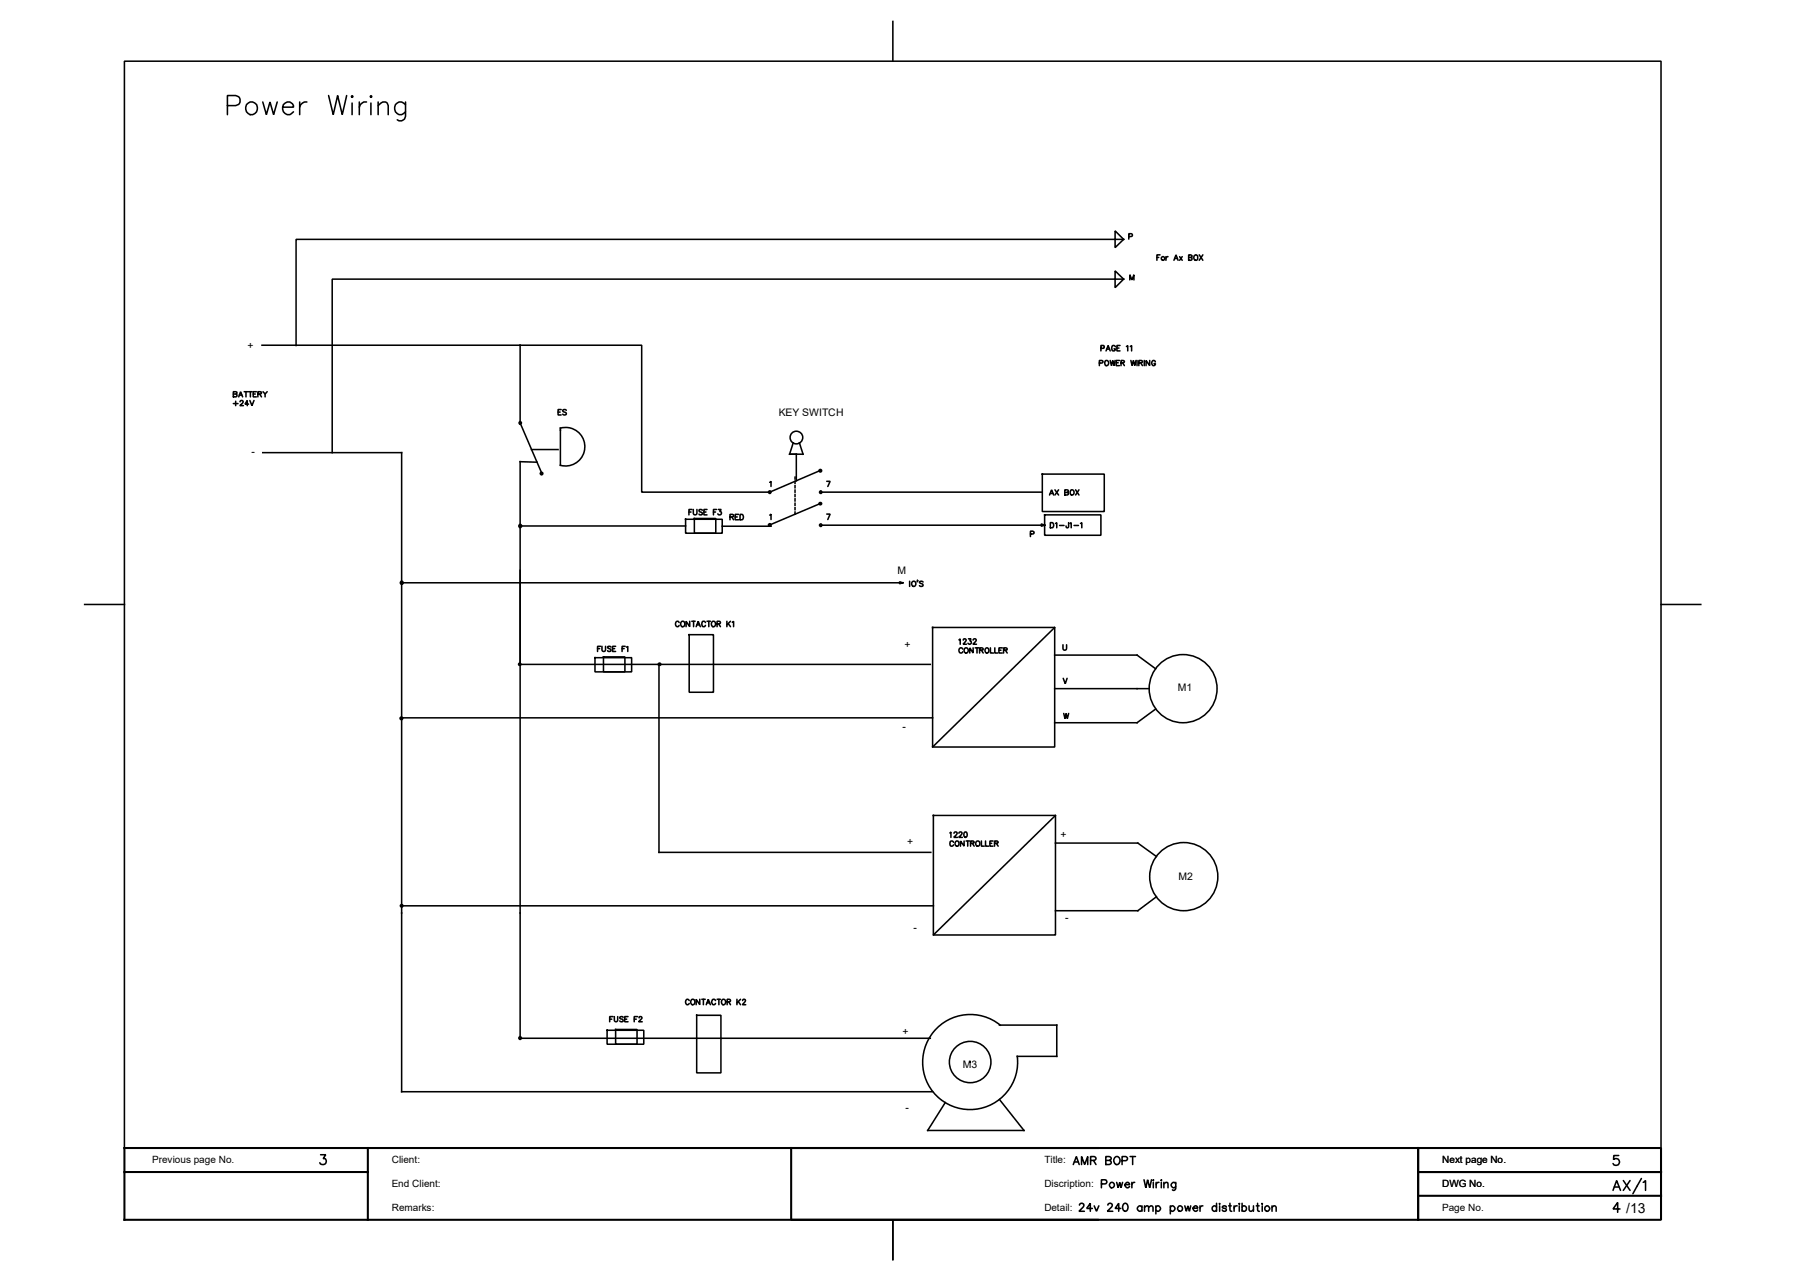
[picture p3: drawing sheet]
<svg xmlns="http://www.w3.org/2000/svg" width="297mm" height="210mm" viewBox="0 0 297 210" stroke-linecap="round" stroke-linejoin="round" font-family="sans-serif">
<g fill="none" stroke="#000" stroke-width=".25">
<path d="M20.4 10h252v178.2h-252zM37.3 17.3h1.4l.4-.2a.83 .83 0 0 0 .3-.8 .83 .83 0 0 0-.7-.6h-1.4v3.1M40.4 17.1a1 1 0 0 1 1.4-.2 1 1 0 0 1 .3 1.4 1 1 0 0 1-1.4 .3 1.18 1.18 0 0 1-.3-1.5zM43.1 16.7l.6 2.1 .6-2.1 .6 2.1 .6-2.1M46.4 17.6h1.7a.89 .89 0 0 0-.9-.9 .89 .89 0 0 0-.8 .9 .98 .98 0 0 0 .5 1.1 .98 .98 0 0 0 1.2-.4M49.1 16.7v2.1M50.3 16.7a1.08 1.08 0 0 0-1.2 .9M53.9 15.7l.8 3.1 .7-3.1 .7 3.1 .8-3.1M57.7 15.7l.2 .1-.2 .2-.1-.2zM57.7 16.9v1.9M58.9 16.7v2.1M60.1 16.7a1.08 1.08 0 0 0-1.2 .9"/>
<path d="M60.8 15.7l.2 .1-.2 .2-.1-.2zM60.8 16.9v1.9M62 17.3l.8-.6h.4l.3 .2 .2 .4v1.5M62 16.7v2.1M66.5 16.7v2.4a.86 .86 0 0 1-1.3 .5M66.5 17.1a1.04 1.04 0 0 0-1.8 .3 1.04 1.04 0 0 0 1.2 1.4l.6-.5M146.4 3.5v6.5M182.9 37.8l1.4 1.4-1.4 1.4zM184.3 39.2h-135.7v17.4M185.1 38.8l.5-.1 .1-.3-.6-.1v.9M43 56.6h42.3M85.3 56.6h19.9v24.1h21l8.3-3.6"/>
<path d="M85.3 56.6v13M180.3 59.5h.5l.1-.3-.6-.1v.8M180.6 57.1h.5v-.4l-.5-.1v.9M181.2 59.2l.1-.1a.39 .39 0 0 1 .5 .4 .39 .39 0 0 1-.6 .3zM181.4 57.5l.3-.9 .4 .9M181.5 57.2h.4M182.1 59.1l.2 .8 .2-.8 .2 .8 .2-.8M182.9 44.4l1.4 1.4-1.4 1.4zM182.9 56.9a.3 .3 0 0 0-.3-.3 .3 .3 0 0 0-.3 .4v.2a.3 .3 0 0 0 .3 .3 .3 .3 0 0 0 .3-.3h-.2M183 59.5h.4M183.2 57.1h.3M183.6 59.1h-.6v.8h.6"/>
<path d="M183.7 56.6h-.5v.9h.5M183.9 59.5l.4-.1 .1-.2-.5-.1v.8M184.1 59.5l.3 .4M184.3 45.8h-129.8v28.4M184.7 56.8l.3-.2v.9M185.3 45.9v-.9l.3 .9 .4-.9v.9M185.4 56.8l.2-.2v.9M185.5 59.1l.2 .8 .2-.8 .2 .8 .2-.8M186.5 59.1v.8M186.8 59.5l.5-.1 .1-.2-.6-.1v.8M187.1 59.5l.3 .4M187.7 59.1v.8"/>
<path d="M188.6 59.1v.8l-.6-.8v.8M189.5 59.3a.3 .3 0 0 0-.4-.2 .3 .3 0 0 0-.2 .3v.2a.3 .3 0 0 0 .3 .4 .3 .3 0 0 0 .3-.4h-.2M189.7 42.2h.3M190.2 41.8h-.5v.9M191.2 42.1v.6M191.6 42.1h-.3l-.1 .2M192.5 42.7l.4-.9 .3 .9M192.7 42.4h.4M193.5 42.1l.4 .6M193.9 42.1l-.4 .6M194.9 41.8l.6 .1v.2l-.2 .1 .2 .2-.1 .2-.5 .1zM194.9 42.2h.4"/>
<path d="M195.9 41.9l.1-.1a.43 .43 0 0 1 .4 .5 .43 .43 0 0 1-.4 .3l-.2-.3zM196.7 41.8l.6 .9M197.3 41.8l-.6 .9M38.3 64.2l.5 .1 .1 .1-.2 .2 .2 .2-.1 .2-.5 .1zM38.3 64.6h.4M38.3 66.2h.7M38.7 65.8v.7M39.2 65.1l.3-.9 .3 .9M39.2 64.8h.5M39.4 65.9l.1-.2 .4 .1-.1 .3-.5 .4h.6M40 64.2h.6M40.3 64.2v.9"/>
<path d="M40.8 66.3h-.6l.4-.6v.8M40.8 64.2h.6M41 65.7l.3 .8 .4-.8M41.1 64.2v.9M41.5 64.6h.4M42 64.2h-.5v.9h.5M42.3 64.6h.5v-.3l-.5-.1v.9M42.6 64.6l.3 .5M43.1 74.2h22.8v104.8h87.1M43.1 64.2l.4 .4v.5M43.8 64.2l-.3 .4M85.2 69.2h.3v.3h-.3z"/>
<path d="M85.3 69.3l3.6 8.3M87.2 73.7h4.3M88.1 75.8l-2.8-.1v94.7M88.7 77.5h.3v.3h-.3zM91.5 67.6h.4M91.9 70.2a3.2 3.2 0 0 1 4 3 3.2 3.2 0 0 1-4 3.1zM92 67.1h-.5v.9h.5M92.9 67.3l-.2-.2-.4 .2 .1 .2 .5 .3-.2 .2-.4-.1M126.2 79.1l.2-.2v.9M130.1 72.6l-.6 1.9h2.2l-.6-1.9M130.4 78.2v.3M130.4 78.9v.3"/>
<path d="M130.4 79.6v.4M130.6 74.5v4.3M134.4 77h.3v.3h-.3zM135.6 78.9h.5l-.3 .9M170.9 77.7h10.2v6.2h-10.2zM13.9 99.1h6.5M65.9 95.5h81.6M85.3 86.2h27.1M112.4 85.1h6v2.3h-6zM113 83.9h.3M113.5 83.5h-.5v.9M113.7 83.5v.7l.3 .2 .3-.1v-.8"/>
<path d="M113.9 85h3.5v2.4h-3.5zM115.2 83.7l-.2-.2-.3 .1v.3l.4 .1 .1 .3-.2 .1-.4-.1M115.4 83.9h.4M116 83.5h-.6v.9h.6M117 83.9h.3M117.5 83.5h-.5v.9M117.8 83.5h.5l-.3 .4a.3 .3 0 0 1 .2 .4 .3 .3 0 0 1-.5-.1M118.4 86.3h8M119.7 84.8l.5-.1 .1-.3-.6-.1v.9M120 84.8l.3 .4M120.6 84.8h.3M121.1 84.3h-.5v.9h.5"/>
<path d="M121.4 84.3h.3a.51 .51 0 0 1 0 .9h-.3zM126.1 85.9h.3v.3h-.3zM126.1 80.5h.3v.3h-.3zM126.2 84.5l.2-.2v.9M130.4 80.3v.4M130.4 81.1v.3M130.4 81.8v.3M130.4 82.5v.3M130.4 83.2v.4M130.4 83.9v.4M134.4 82.4h.3v.3h-.3zM134.5 86h.2v.2h-.2z"/>
<path d="M134.5 80.5h.2v.3h-.2zM134.5 82.5l-8.3 3.6M134.6 86.1h36.2M134.6 80.7h36.2M135.6 84.3h.5l-.3 .9M147.5 95.4l.5 .1h-.5zM147.5 95.5h.5l-.5 .2zM149.2 95.3v.8M150.5 95.2l-.1 .2M151.4 95.4l-.2-.1-.4 .1 .6 .5-.2 .2-.4-.1M169 87.5h.5v-.3l-.5-.1v.9M170.8 85.9l.5 .2h-.5z"/>
<path d="M170.8 86.1h.5l-.5 .2zM171.3 84.4h9.3v3.4h-9.3zM172.1 81.2l.4-.9 .3 .9M172.3 85.7h.3a.47 .47 0 0 1 .2 .4 .47 .47 0 0 1-.2 .4h-.3zM172.3 80.9h.4M173 80.3l.6 .9M173.1 85.8l.2-.1v.8M173.6 80.3l-.6 .9M173.8 86.1h.7M174.6 80.3l.6 .1v.2l-.2 .1 .2 .2-.1 .2-.5 .1zM174.6 80.7h.4M175.3 85.7l-.1 .7-.3 .1-.1-.3"/>
<path d="M175.5 85.8l.2-.1v.8M175.6 80.3a.38 .38 0 0 1 .6 .4 .38 .38 0 0 1-.6 .3l-.1-.4zM176.1 86.1h.8M176.4 80.3l.6 .9M177 80.3l-.6 .9M177.2 85.8l.2-.1v.8M272.4 99.1h6.5M65.9 117.7h87.1M85.1 108.8h.3v.2h-.3zM85.3 108.9h67.3M97.6 107.8h6v2.4h-6zM98 106.3h.3"/>
<path d="M98.5 106h-.5v.8M98.7 106v.6l.3 .2 .3-.1v-.7M99 107.7h3.5v2.5h-3.5zM100.2 106.1l-.2-.1h-.3v.3l.4 .1 .1 .3-.2 .1-.3-.1M100.5 106.3h.3M101 106h-.5v.8h.5M102 106.3h.4M102.5 106h-.5v.8M102.7 106.1l.3-.1v.8M108 108.8h.3v.2h-.3zM108.1 108.9v30.8h44.6M111.4 102.1a.3 .3 0 0 0-.4-.2 .3 .3 0 0 0-.2 .3v.2a.3 .3 0 0 0 .2 .3 .3 .3 0 0 0 .4-.2"/>
<path d="M111.7 102l.1-.1a.42 .42 0 0 1 .5 .4 .42 .42 0 0 1-.5 .4l-.2-.3zM113 104.1h4v9.4h-4zM113.1 101.9v.8l-.6-.8v.8M113.5 101.9h.5M113.7 101.9v.8M114.2 102.7l.3-.8 .4 .8M114.3 102.4h.4M115.7 102.1a.3 .3 0 0 0-.4-.3 .3 .3 0 0 0-.2 .4v.2a.3 .3 0 0 0 .2 .3 .3 .3 0 0 0 .4-.2M116 101.9h.5M116.2 101.9v.8M116.8 102v-.1a.42 .42 0 0 1 .6 .4 .42 .42 0 0 1-.6 .4l-.1-.3zM117.6 102.3l.5-.1v-.3h-.5v.8"/>
<path d="M117.9 102.3l.3 .4M119.2 101.9v.8M119.4 102.2l.4 .5M119.8 101.9l-.6 .5M120.1 102l.2-.1v.8M153 102.9h20v19.6h-20zM157.3 104.9l.2-.2v.9M157.9 106.4a.4 .4 0 0 0-.7 .1 .4 .4 0 0 0 .3 .6l.3-.1 .1-.2M158 104.9l.1-.2 .4 .2-.6 .7h.6M158.2 106.3a.37 .37 0 0 1 .5 .1 .37 .37 0 0 1 0 .5 .37 .37 0 0 1-.5 0l-.1-.2zM158.8 104.7h.5l-.3 .4a.28 .28 0 0 1 .2 .4 .28 .28 0 0 1-.5 0M159.6 106.2v.9l-.6-.9v.9"/>
<path d="M159.6 104.9l.2-.2 .3 .2-.5 .7h.5M159.9 106.2h.6M160.2 106.2v.9M160.7 106.6h.5v-.2l-.2-.2h-.3v.9M161 106.6l.2 .5M161.6 106.3a.39 .39 0 0 1 .6 .2 .39 .39 0 0 1-.2 .5 .4 .4 0 0 1-.5-.2 .4 .4 0 0 1 .1-.5zM162.4 106.2v.9h.5M163.2 106.2v.9h.4M163.8 106.6h.4M164.4 106.2h-.6v.9h.6M164.6 106.6h.5l.1-.2-.2-.2h-.4v.9M164.9 106.6l.3 .5"/>
<path d="M173 107.4h13.5l3 2.2M173 112.9h15.5M173 102.9l-20 19.6M174.3 105.7v.6l.3 .3 .3-.1v-.8M174.4 111.2l.3 .9 .3-.9M174.5 117l.2 .8 .1-.8 .2 .8 .3-.8M189.5 116.2l-3 2.3h-13.5M153.1 133.7h20v19.6h-20zM155.8 136.6l.2-.2v.9M156.4 138.1a.35 .35 0 0 0-.6-.1 .35 .35 0 0 0 0 .5l.2 .2h.3l.1-.2M156.5 136.6l.1-.2 .4 .2-.6 .7h.6M156.7 138a.4 .4 0 0 1 .6 .2 .4 .4 0 0 1-.4 .5l-.3-.3z"/>
<path d="M157.3 136.6l.1-.2 .4 .2-.6 .7h.6M158.1 137.9v.8l-.6-.8v.8M158.2 136.4a.44 .44 0 0 1 .5 .4 .44 .44 0 0 1-.3 .5l-.3-.2v-.3zM158.5 137.9h.5M158.7 137.9v.8M159.2 138.3l.5-.1 .1-.2-.2-.1h-.4v.8M159.5 138.3l.3 .4M160.1 138a.37 .37 0 0 1 .5 .1 .37 .37 0 0 1 0 .5 .37 .37 0 0 1-.5 0l-.1-.2zM161 137.9v.8h.4M161.6 137.9v.8h.5M162.3 138.3h.3M162.9 137.9h-.6v.8h.6"/>
<path d="M163.1 138.3l.5-.1 .1-.2-.2-.1h-.4v.8M163.4 138.3l.3 .4M173.1 138.2h13.5l3.1 2.2M173.1 133.7l-20 19.6M65.7 148.4h.3v.2h-.3zM66 148.5h87.1M189.7 147l-3.1 2.3h-13.5M85.3 170.2h67.3M99.6 168.9h6v2.3h-6zM100 167.1h.3M100.5 166.7h-.5v.8M100.8 166.7v.6l.2 .2 .3-.2v-.6"/>
<path d="M101 168.8h3.5v2.4h-3.5zM102.2 166.8l-.2-.1-.4 .1 .1 .2 .5 .2v.3h-.3l-.3-.1M102.4 167.1h.4M103 166.7h-.6v.8h.6M104 167.1h.4M104.6 166.7h-.6v.8M104.8 166.9l.1-.2 .4 .1-.6 .7h.6M113 164a.3 .3 0 0 0-.3-.2 .3 .3 0 0 0-.3 .4v.2a.3 .3 0 0 0 .3 .3 .3 .3 0 0 0 .3-.2M113.4 164l.1-.1a.42 .42 0 0 1 .5 .4 .42 .42 0 0 1-.5 .4l-.2-.3zM114.3 166.5h3.9v9.4h-3.9zM114.8 163.8v.9l-.6-.9v.9M115.1 163.8h.6"/>
<path d="M115.4 163.8v.9M115.8 164.7l.4-.9 .3 .9M116 164.4h.4M117.3 164a.33 .33 0 0 0-.3-.2 .33 .33 0 0 0-.3 .4v.2a.33 .33 0 0 0 .3 .3 .33 .33 0 0 0 .3-.2M117.6 163.8h.6M117.9 163.8v.9M118.4 164l.1-.1a.42 .42 0 0 1 .5 .4 .42 .42 0 0 1-.5 .4l-.2-.3zM119.3 164.3l.4-.1 .1-.3-.5-.1v.9M119.5 164.3l.3 .4M120.9 163.8v.9M121.1 164.2l.4 .5M121.5 163.8l-.6 .6"/>
<path d="M121.8 164l.1-.2 .4 .2-.5 .7h.5M163.9 168.1h9.4v5.1h-6.5a7.8 7.8 0 0 1-8.9 8.6 7.8 7.8 0 0 1-5.9-10.9 7.8 7.8 0 0 1 12-2.8M52.6 189.3h.8l-.4 .6a.51 .51 0 0 1 .5 .6 .51 .51 0 0 1-.7 .4l-.2-.1-.1-.2M146.4 200v6.5M163.9 180.3l4 5h-15.8l2.9-4.5M176 190.9l.5-1.3 .5 1.3M176.2 190.5h.6M177 197.6a.37 .37 0 0 1 .6-.3 .37 .37 0 0 1 0 .7l-.6 .6h.8M177.4 190.9v-1.3l.5 1.3 .5-1.3v1.3M178.9 190.2h.6l.2-.1v-.2l-.2-.3h-.6v1.3M179.2 198.1h-1l.6-.8v1.3M179.3 190.2l.4 .7"/>
<path d="M179.5 197.7l.3 .9 .4-.9M180.6 194.1h.8l.1-.3-.1-.3-.8-.1v1.3M181.4 190.2h.5M181.4 189.6h.5l.3 .3v.2l-.3 .1 .2 .1 .1 .2-.1 .3-.7 .1zM181.7 197.6a.37 .37 0 0 1 .6-.3 .37 .37 0 0 1-.1 .7l-.6 .6h.9M182.9 189.7a.61 .61 0 0 1 .8 .2 .61 .61 0 0 1-.1 .8 .54 .54 0 0 1-.7 .1 .54 .54 0 0 1-.2-.7zM183.1 193.8l.3 .9 .2-.9 .3 .9 .2-.9M183.8 198.1h-.9l.6-.8v1.3M184 190.3l.8-.1 .1-.3-.3-.3h-.6v1.3M184.3 197.4a.37 .37 0 0 1 .6 .1 .59 .59 0 0 1 .1 .7 .59 .59 0 0 1-.7 .3 .86 .86 0 0 1 0-1.1zM184.5 194.2h.8a.42 .42 0 0 0-.5-.3 .42 .42 0 0 0-.4 .4 .42 .42 0 0 0 .4 .4l.5-.2M185.3 189.6h.9"/>
<path d="M185.6 193.8v.9M185.8 189.6v1.3M186.1 193.8l-.3 .1-.2 .3M187.3 197.9a.42 .42 0 0 0-.6-.1 .42 .42 0 0 0 0 .7 .42 .42 0 0 0 .6-.1M187.3 197.7v.9M187.6 193.4l.3 1.3 .3-1.3 .4 1.3 .2-1.3M187.7 198l.3-.3 .3 .1 .1 .8M187.7 197.7v.9M188.4 198l.3-.3 .3 .1 .1 .8M189.1 193.4l.1 .1h-.1zM189.1 193.8v.9M189.6 197.7v1.3"/>
<path d="M189.6 197.9a.42 .42 0 0 1 .6-.1 .42 .42 0 0 1 0 .7 .42 .42 0 0 1-.6-.1M189.6 193.8v.9M190.1 193.8l-.3 .1-.2 .3M190.5 193.4v.1zM190.5 193.8v.9M190.9 194.1l.3-.3 .3 .1 .1 .8M190.9 193.8v.9M191.9 197.7v1.3M191.9 197.9a.42 .42 0 0 1 .7-.1 .42 .42 0 0 1 0 .7 .42 .42 0 0 1-.7-.1M192.8 194.1a.42 .42 0 0 0-.6-.1 .42 .42 0 0 0 0 .6 .42 .42 0 0 0 .6-.1M192.8 193.8v1.1l-.2 .3-.3-.1M194.3 197.7l.3 .9 .2-.9 .3 .9 .2-.9"/>
<path d="M195.7 198.1h.7a.42 .42 0 0 0-.4-.3 .42 .42 0 0 0-.4 .4 .42 .42 0 0 0 .4 .4l.4-.2M196.8 197.7v.9M197.3 197.7l-.3 .1-.2 .3M199.5 197.9a.4 .4 0 0 0-.6-.1 .4 .4 0 0 0 0 .6 .4 .4 0 0 0 .6 0M199.5 197.3v1.3M199.9 197.4l.1-.1 .1 .1zM200 197.7v.9M201.1 197.9v-.1a.41 .41 0 0 0-.7 .1l.7 .3v.3a.41 .41 0 0 1-.7-.1M201.5 197.7h.4M201.7 197.3v1l.1 .2 .2 .1M202.4 197.7v.9M202.9 197.7a.44 .44 0 0 0-.5 .4"/>
<path d="M203.2 197.3l.1 .1h-.1zM203.2 197.7v.9M203.7 197.3v1.3M203.7 197.9a.4 .4 0 0 1 .6-.1 .4 .4 0 0 1 0 .6 .4 .4 0 0 1-.6 0M204.9 197.7v.8l.3 .1 .4-.3M205.6 197.7v.9M206 197.7h.5M206.2 197.3v1l.1 .2 .2 .1M206.9 197.4l.1-.1 .1 .1zM207 197.7v.9M208.6 198l.3-.3 .3 .1 .1 .8M208.6 197.7v.9"/>
<path d="M264.5 195.2l.6-1.7 .7 1.7M264.8 194.6h.7M265.5 189.4h-.8l-.1 .7a.56 .56 0 0 1 .9 0 .56 .56 0 0 1-.1 .9 .56 .56 0 0 1-.9-.2M265.7 198.2h-1.2l.8-1.1v1.7M266.2 193.5l1.1 1.7M267.3 193.5l-1.1 1.7M269.2 193.2l-1.4 2.5M269.5 193.8l.4-.3v1.7"/>
<circle cx="190.7" cy="42.4" r=".29"/>
<circle cx="130.6" cy="71.7" r="1.04"/>
<circle cx="65.9" cy="95.5" r=".25"/>
<circle cx="85.3" cy="86.2" r=".25"/>
<circle cx="149.8" cy="95.7" r=".4"/>
<circle cx="65.8" cy="117.8" r=".21"/>
<circle cx="194" cy="112.9" r="5.6"/>
<circle cx="194.1" cy="143.7" r="5.6"/>
<circle cx="85.3" cy="170.2" r=".21"/>
<circle cx="159.1" cy="174.1" r="3.4"/>
<circle cx="182.3" cy="194.3" r=".43"/>
<circle cx="193.5" cy="198.2" r=".43"/>
<circle cx="207.8" cy="198.2" r=".43"/>
</g>
<path d="M159 174h.3v.2h-.3z" fill-rule="evenodd" fill="#000"/>
<path d="M20.4 192.2h39.9M20.4 188.2v11.8h159.6M20.4 188.2h159.6M60.3 188.2v11.8M129.8 188.2h142.6v11.8h-142.6zM232.6 196h39.8M232.6 192.2h39.8M232.6 188.2v11.8" fill="none" stroke="#000" stroke-width=".34"/>
<text font-size="2.3" x="266.7" y="198.8">/13</text>
<g font-size="1.7">
<text x="40.6" y="57.2">+</text>
<text x="127.7" y="68.2">KEY SWITCH</text>
<text x="41.2" y="74.6">-</text>
<text x="147.2" y="94.1">M</text>
<text x="148.3" y="106.3">+</text>
<text x="193.2" y="113.3">M1</text>
<text x="148" y="119.7">-</text>
<text x="173.9" y="137.5">+</text>
<text x="148.8" y="138.5">+</text>
<text x="193.3" y="144.2">M2</text>
<text x="149.8" y="152.7">-</text>
<text x="174.7" y="150.9">-</text>
<text x="148" y="169.6">+</text>
<text x="157.9" y="175.1">M3</text>
<text x="148.5" y="182.1">-</text>
</g>
<g font-size="1.6">
<text x="24.9" y="190.7">Previous page No.</text>
<text x="64.3" y="190.7">Client:</text>
<text x="171.3" y="190.7">Title:</text>
<text x="236.5" y="190.7">Next page No.</text>
<text x="64.3" y="194.6">End Client:</text>
<text x="171.3" y="194.6">Discription:</text>
<text x="236.5" y="194.6">DWG No.</text>
<text x="64.3" y="198.5">Remarks:</text>
<text x="171.3" y="198.5">Detail:</text>
<text x="236.5" y="198.5">Page No.</text>
</g>
</svg>
